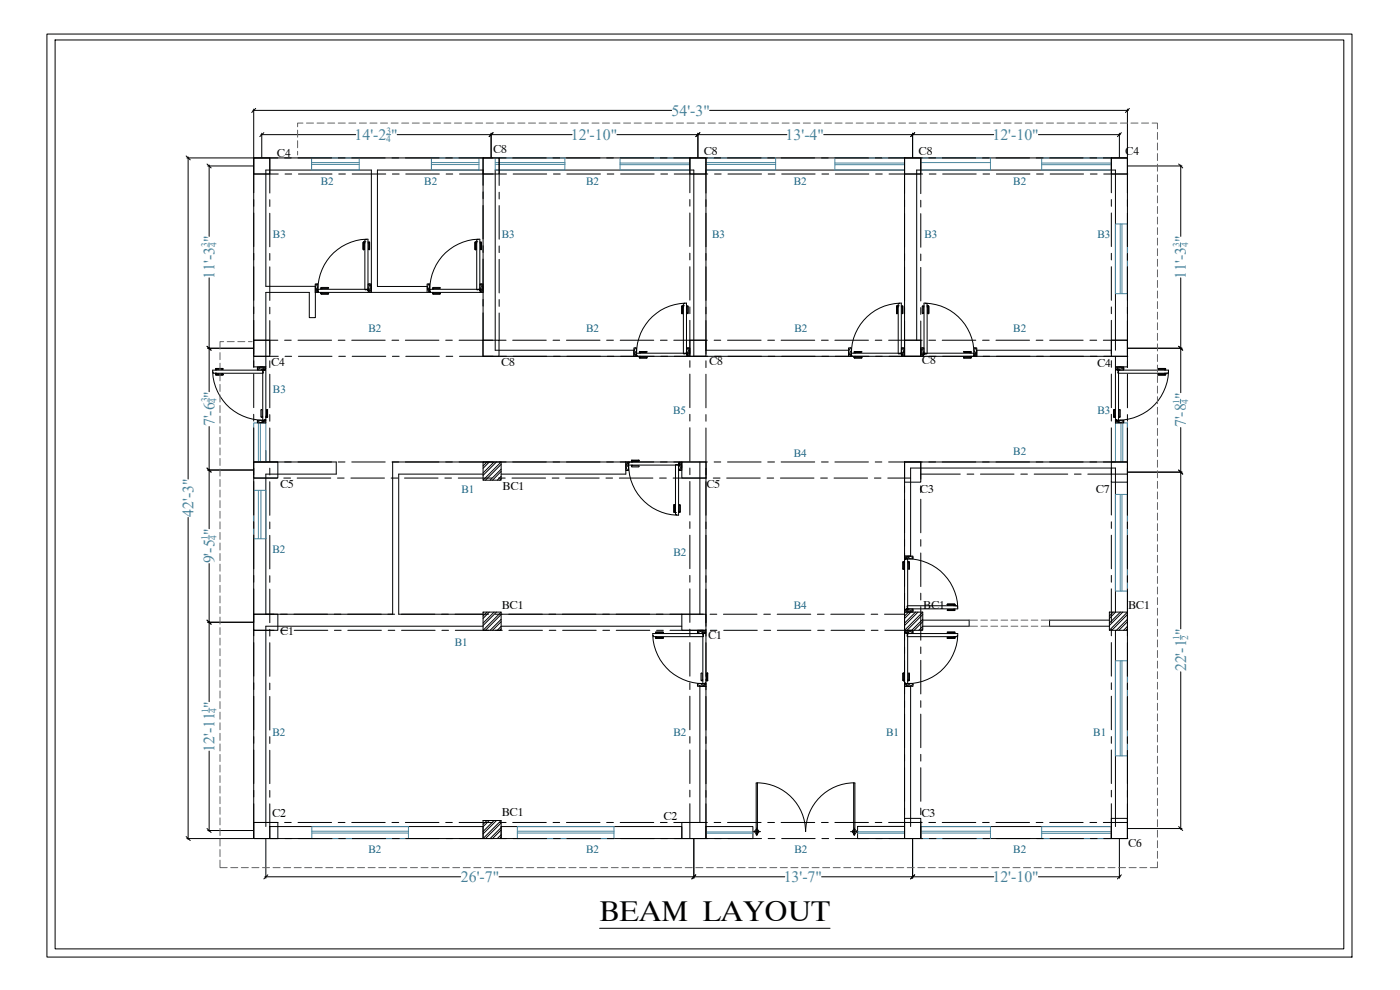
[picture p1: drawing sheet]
<svg xmlns="http://www.w3.org/2000/svg" width="420mm" height="297mm" viewBox="0 0 420 297" stroke-linecap="round" stroke-linejoin="round" font-family="sans-serif">
<!-- layer: Beam Layout -->
<g fill="none" stroke="#000" stroke-width=".3">
<path d="M128 87.7h-16.6v-36.7h-31.6v34.9h14.8v9.4h-1.8v-7.6h-13v22.4h-3.7v-62.7h262.3v62.7h-3.6v-3.2M128 86h-14.7v-35h31.7l-.1 55.9h45.3v-1.8h-41.6v-54.1h59.6v55.9h46.5v-1.8h-42.8v-54.1h59.6v55.9h4.8M275.1 102.1v-51.1h59.7v54.1M333.5 105.1h-40.4v1.8h40.4M79.8 135.2v3.4M210 138.6v45.7M211.9 138.6v49.3M334.8 138.6h-63.3v28.2h1.8v-26.4h61.5v43.3M338.4 126.9v124.7M145 142.3h-25.3v42h25.3M150.4 142.3h37.4v-3.7h-70v45.7h-38v-42h21.1v-3.7h-24.8v113M145 187.9h-65.2v60.1"/>
<path d="M150.4 184.3h54.2M150.4 187.9h54.2M276.9 186.1h14v1.8h-14M332.9 186.1h-17.9v1.8h17.9M334.8 189.1v58.9M81 248h64v3.6h-64zM150.4 248h54.2v3.6h-54.2zM210 246.8v-40.9h1.9v40.9M211.9 248h14.1v3.6h-14.1zM257.4 248h14.1v3.6h-14.1zM271.5 248v-42.1h1.8v42.1M276.3 248h57.2v3.6h-57.2z"/>
</g>
<g fill="none" stroke="#49869c" stroke-width=".3">
<path d="M93.5 47.4h14.3v3.6h-14.3zM93.5 47.4v3.6M93.5 49.3h14.3M93.5 48.8h14.3M129.5 47.4h14.2v3.6h-14.2zM129.5 49.4h14.2M129.5 48.8h14.2M129.5 47.4v3.6M148.6 47.4h20.9v3.6h-20.9zM148.6 49.3h20.9M148.6 48.8h20.9M186.1 47.4h20.9v3.6h-20.9z"/>
<path d="M186.1 48.9h20.9M186.1 49.4h20.9M211.9 47.4h20.9v3.6h-20.9zM211.9 49.3h20.9M211.9 48.8h20.9M250.6 47.4h20.9v3.6h-20.9zM250.6 48.9h20.9M250.6 49.4h20.9M276.3 47.4h21v3.6h-21zM276.3 48.8h21M312.6 47.4h20.9v3.6h-20.9zM312.6 48.9h20.9"/>
<path d="M312.6 49.4h20.9M334.8 67.2h3.6v20.9h-3.6zM336.2 67.2v20.9M336.7 67.2v20.9M76.1 126.9h3.7v11.7h-3.7zM77.5 126.9v11.7M78.1 126.9v11.7M334.8 126.9h3.6v11.7h-3.6zM336.4 126.9v11.7M337 126.9v11.7M76.1 147.1h3.7v14.5h-3.7zM77.5 147.1v14.5"/>
<path d="M78.3 147.1v14.5M334.8 148.4h3.6v28.9h-3.6zM336.2 148.4v28.9M336.7 148.4v28.9M334.8 198.3h3.6v28.5h-3.6zM336.2 198.3v28.5M336.7 198.3v28.5M93.6 248h29v3.6h-29zM93.6 250h29M93.6 249.4h29M155.3 248h29v3.6h-29zM155.3 250h29"/>
<path d="M155.3 249.4h29M211.9 250h14.1M211.9 249.6h14.1M257.4 249.6h14.1M257.4 250h14.1M276.3 248h21v3.6h-21zM276.3 250h21M276.3 249.4h21M312.6 248h20.9v3.6h-20.9zM312.6 249.5h20.9M312.6 250h20.9"/>
</g>
<!-- layer: door -->
<g fill="none" stroke="#000" stroke-width=".3">
<path d="M109 72.7h.3l-.1 2.2-.2-.1zM109.1 72.6h.4M109.3 72.9h.2M109.5 72.5h.1M109.8 71.8a15 15 0 0 0-14.4 15M110.4 72.6h.4M110.4 72.9h.2M110.6 72.7h.3v2.2h-.3zM142.6 72.7h.3l-.2 2.2-.2-.1zM142.7 72.6h.4M142.9 72.9h.2M143.1 72.5h.1"/>
<path d="M143.4 71.8a15 15 0 0 0-14.4 15M144 72.6h.3M144 72.9h.2M144.2 72.7h.3l-.1 2.2h-.2zM94.6 85.2h.8l.1 2.5h-.9zM95.2 85.2a1.74 1.74 0 0 0 .1 2.5M95.4 86.8v.6M95.4 86.1a.77 .77 0 0 0-.4 .8 .77 .77 0 0 0 .5 .6M96.3 86.4v.4M96.3 87.7v.4M96.4 86.6h2.1M96.4 88.2h2.1"/>
<path d="M96.4 86.5v-.3h2.1v.3M96.4 88.2l-.1-.3h2.2v.3M96.6 86.6v.2M96.6 87.7v.2M109.7 86.9h.1M110.3 86.8l-.8 .1v-15h.3v-.1h.6v15.3M110.4 86.8v.3v-.3M110.4 86.8h-15v.5h.2v.4h14.9l-.1-.6M110.4 87.1h.1M110.4 86.8h.1M110.5 87.1v-1.9h.9v2.5h-.8v-.6M110.5 87.1h.1"/>
<path d="M110.5 86.4l.3 .3-.1 .2M110.5 85.2a1.45 1.45 0 0 1 .2 2.2M110.6 87.1v.5M110.9 85.2a1.74 1.74 0 0 1-.1 2.5M128.2 85.2h.7l.2 2.5h-.9zM128.8 85.2a1.74 1.74 0 0 0 0 2.5M128.9 86.8v.6M129 86.1a.77 .77 0 0 0-.4 .8 .77 .77 0 0 0 .5 .6M129.8 86.4v.4M129.8 87.7v.4M130 86.6h2M130 88.2h2"/>
<path d="M130 86.5v-.3h2v.3M130 88.2l-.1-.3h2.1v.3M130.1 86.6v.2M130.1 87.7v.2M143.2 86.9h.2M143.9 86.8l-.8 .1v-15h.3v-.1h.6v15.3M144 86.8v.3zM144 86.8h-15v.5h.1v.4h15l-.1-.6M144 87.1h.1M144 86.8h.1M144 85.2h1v2.5h-.8zM144 85.2a1.45 1.45 0 0 1 .2 2.2"/>
<path d="M144.1 86.4l.3 .3-.2 .2M144.2 87.1v.5M144.4 85.2a1.74 1.74 0 0 1 0 2.5M204.6 91.9h.3l-.1 2.2-.2-.1zM204.8 91.8h.3M204.9 92.1h.2M205.1 91.8h.1M205.5 90.9a15 15 0 0 0-14.5 15.1M206 91.8h.4M206 92.1h.2M206.3 91.8l.3 .1-.2 2.2-.2-.1zM269.1 91.9h.3l-.1 2.2-.2-.1z"/>
<path d="M269.2 91.8h.4M269.4 92.1h.2M269.6 91.1l.9-.2 .1 16h-15l-.1-.9h15l-.9 .1zM269.6 91.8h.1M269.9 90.9a15 15 0 0 0-14.4 15.1M270.5 91.8h.4M270.5 92.1h.2M270.7 91.9l.3-.1-.1 2.3-.2-.1zM276.8 91.8l.3 .1-.1 2.2-.2-.1zM276.9 91.8h.4M277.1 92.1h.2M277.9 90.9a15 15 0 0 1 14.4 15.1"/>
<path d="M278.2 91.8h.1M278.2 91.8h.4M278.2 92.1h.3M278.5 91.9h.3l-.1 2.2-.2-.1zM63.8 111.6a15 15 0 0 0 15.1 14.5M64.6 112h.1M64.7 110.6l2.2-.1 .1 .3h-2.2zM64.7 110.7v.4M64.7 112v.4M64.7 112.2h2.2l.1 .3h-2.2zM65 110.8v.3M65 112v.2"/>
<path d="M77.3 110.6a1.74 1.74 0 0 1 2.5 .1M78.9 111.1h.2h-.2M78.9 111.1h.1M78.9 111.1v15h.5v-.2h.4v-14.9l-.6 .1M79 111.7v.2M79 110.8l-.2-.1-.3 .3M79.1 111.1h.1M79.1 111.1h-15.3v.5h.2v.4h15l-.1-.9M79.1 110.8h.6M79.1 110.8v.2M79.2 110.8h.6v-.7h-2.6v.9h1.9M79.5 110.8a1.45 1.45 0 0 0-2.2 .2"/>
<path d="M190.2 104.4h.8l.1 2.5h-.9zM190.8 104.3a1.74 1.74 0 0 0 .1 2.6M191 106v.6M191 105.3a.77 .77 0 0 0-.4 .8 .77 .77 0 0 0 .5 .7M191.9 105.6v.4M191.9 106.9v.4M192 105.5h2M192 105.8h2M192 105.4v.3M192.2 105.8v.2M192.2 106.9v.2M194 107.1l-2.1 .2 2.1 .1"/>
<path d="M194.1 105.4v.3M194.1 107.1v.3M205.3 106.1h.1M206 106.3v-.3v.3M206 106.3h.1M206 105.9v-15h-.5v.2h-.4v15l.9-.1M206 106h.1M206 106h-15v.6h.2v.3h14.9l-.1-.6M206.1 106l-.1 .3M206.1 104.4a1.45 1.45 0 0 1 .2 2.2M206.1 105.5l.3 .3-.1 .3M206.2 106.3v.6h.8v-2.5h-.9l.1 2.5"/>
<path d="M206.5 104.3a1.74 1.74 0 0 1-.1 2.6M254.7 104.4h.8l.1 2.5h-.9zM255.3 104.3a1.74 1.74 0 0 0 0 2.6M255.5 106v.6M255.5 105.3a.77 .77 0 0 0-.4 .8 .77 .77 0 0 0 .5 .7M256.3 105.6v.4M256.3 106.9v.4M256.5 107.1l2.2 .2-2.2 .1M256.5 105.5h2M256.5 105.8h2M256.5 105.4v.3M256.5 107.1v.3"/>
<path d="M256.7 105.8v.2M256.7 106.9v.2M258.5 105.4v.3M269.7 106.1h.2M270.5 106v.3M270.5 106h.1M270.5 106.3h.1M270.5 105.5l.3 .3-.1 .3M270.6 104.4a1.45 1.45 0 0 1 .1 2.2M270.7 106.3v.6h.8v-2.5h-1l.2 2.5M270.9 104.3a1.74 1.74 0 0 1 0 2.6M276.9 104.3a1.74 1.74 0 0 0 .1 2.6"/>
<path d="M277.3 104.4a1.45 1.45 0 0 0-.2 2.2M277.3 106v.3M277.3 106.3v-1.9h-1v2.5h.8v-.6M277.3 106.3h-.2v.6M277.3 105.5l-.3 .3 .1 .3M277.3 106.3v-.3v.3M277.3 106.3h.1M277.3 105.9v-15h.6v.2h.3v15l-.8-.1M277.3 106h.1M277.3 106h15v.6l-.1 .3h-15l.1-.6M277.9 106.1h.2M289.2 107.2l2.3 .1-2.2 .1z"/>
<path d="M289.3 105.5h2M289.3 105.8h2M289.3 105.4v.3M291.2 105.8v.2M291.2 106.9v.2M291.3 105.4v.3M291.5 105.6v.4M291.5 106.9v.4M292.3 104.4h.8v2.5h-.9zM292.3 106v.6M292.4 105.3a.77 .77 0 0 1 .4 .8 .77 .77 0 0 1-.5 .7M292.6 104.3a1.74 1.74 0 0 1-.1 2.6"/>
<path d="M334.8 110.8h.6v.2M335 110.8a1.45 1.45 0 0 1 2.3 .2M335.3 110.8h-.5v-.7h2.5v.9h-1.9M335.4 111.1h.1M335.4 111.1h15.3v.5l-.2 .4h-15l.2-.9M335.4 111.1l-.6-.1v14.9h.3v.2h.6v-15M335.5 111.7v.2M335.6 110.8l.2-.1 .3 .3M335.7 111.1h-.3h.3M335.7 111.1h.1M337.3 110.6a1.74 1.74 0 0 0-2.6 .1M347.5 110.6l2.3-.1v.3h-2.2z"/>
<path d="M347.5 112.3l2.2-.1 .1 .3h-2.2zM349.5 110.8v.3M349.5 112v.2M349.8 110.7v.4M349.8 112v.4M349.9 112h.1M350.7 111.6a15 15 0 0 1-15 14.5M77.2 126.1l2.6-.1v.9h-2.6zM78.4 122.9l.2 .1-.1 2.2-.2-.1zM78.5 125.2h.4M78.6 124.9h.3M78.9 126.1h.5"/>
<path d="M79.7 126a.77 .77 0 0 1-.7 .5 .77 .77 0 0 1-.8-.4M79.8 125.2h.4M79.8 124.9h.2M79.8 126.2a1.74 1.74 0 0 1-2.5 .1M80 123v2.1M80 123h.3M80 125h.3M80.3 123v2.1M187.8 138.6h1l-.2 2.6h-.8zM188.5 138.6a1.74 1.74 0 0 0-.1 2.5M188.6 139v.5M188.7 139.5a15 15 0 0 0 14.4 15.1"/>
<path d="M188.8 138.7a.77 .77 0 0 0-.6 .7 .77 .77 0 0 0 .4 .7M189.5 138.2v.4M189.5 139.5v.4M189.6 139.8l2.2 .1-2.1 .2zM189.6 138.1h2.1M189.6 138.4h2.1M189.7 138.1v.3M189.8 138.4v.2M189.8 139.5v.3M191.7 138.1v.3M202.7 139.4l.9 .1 .1 15.1-1-.2zM202.9 139.4h.2"/>
<path d="M203.7 139.2v.3v-.3M203.7 139.2h.1M203.7 139.2v.3M203.7 139.5h.1M203.7 139.2l.1-.6h-15l-.1 .4v.5h15M203.9 139.2v-.6h.7v2.6h-.9v-2M203.9 138.7v.5h-.2M203.9 139.4v.4l-.2 .1M203.9 138.9a1.45 1.45 0 0 1-.2 2.2M204 138.6a1.74 1.74 0 0 1 .1 2.5M334.2 123v2.1M334.2 123h.3v2.1l-.3-.1"/>
<path d="M334.4 125.2h.4M334.5 124.9h.3M334.7 126.2a1.74 1.74 0 0 0 2.6 .1M334.8 126l2.5 .1v.8h-2.5zM334.9 126a.77 .77 0 0 0 .7 .5 .77 .77 0 0 0 .7-.4M335.1 126.1h.5M335.7 125.2h.3M335.7 124.9h.2M335.9 122.9l.3 .1-.2 2.2zM202.2 151.5h.3l-.1 2.2-.2-.1zM202.3 153.7h.4M202.5 153.4h.2"/>
<path d="M202.7 153.8h.1M203.7 153.7h.3M203.7 153.4h.2M203.9 151.4l.3 .2-.1 2.1-.2-.1zM271 168.7v2M271 170.7h.3M271 168.6h.3M271.1 168.5h.4M271.3 168.7v2M271.3 168.8h.2M271.5 167.8l.9-.1v14.9l-.1-.8h15l.1 .9-15.9 .1zM271.5 166.8h2.5v.9l-2.5 .1z"/>
<path d="M271.8 167.7h.6M272.4 167.7a15 15 0 0 1 15 14.4M272.4 168.5h.4M272.4 168.8h.2M272.6 168.7v2M272.7 168.6l.1-.1 .2 .2v2h-.3M273.1 167.6a.77 .77 0 0 0-.8-.4 .77 .77 0 0 0-.6 .5M274 167.4a1.74 1.74 0 0 0-2.5 .1M195.9 190.1l16-.1v14.9l-1 .2v-15l.2 .9h-15zM195.9 190.7a15 15 0 0 0 15 14.4M196.7 191h.1M196.8 189.7l2.2-.1 .1 .2-2.3 .1z"/>
<path d="M196.8 191.3l2.2-.1 .1 .2-2.3 .1zM196.8 189.7v.4M196.8 191v.4M197 189.9v.2M197 191v.2M209.3 189.6a1.74 1.74 0 0 1 2.6 .1M210.9 190l.3 .1M210.9 190.1h.1M211.1 189.9l-.4-.1-.2 .2M211.1 190.7v.2M211.2 190.1h-.3M211.2 190.1h.1"/>
<path d="M211.3 189.9h.6v-.8h-2.6v.9l2.5-.1M211.6 189.9a1.45 1.45 0 0 0-2.2 .1M271.5 190l15.9 .1v.6h-.1v.3h-15l.1-.9v15h-.5l-.4-.2zM271.5 183a1.74 1.74 0 0 0 2.5 .1M271.6 189.9l2.4 .1v-.9h-2.5v.8h.6M271.8 189.9a1.45 1.45 0 0 1 2.2 .1M272.1 190.1h.3M272.1 190.1h.1M272.1 182.7h.3M272.1 182.7h.1M272.1 182.7h1.9v1h-2.5v-.8h.6M272.1 182.7v.2h-.5"/>
<path d="M272.3 181.9v.1M272.3 190.7v.2M272.3 189.9l.2-.2 .3 .3M272.4 190l-.3 .1M272.4 190.1h.1M272.4 182.6l-.3 .1M272.4 182.7h.1M272.8 182.7l-.3 .3-.2-.1M274 182.7a1.45 1.45 0 0 1-2.2 .2M274 189.6a1.74 1.74 0 0 0-2.5 .1M284.3 189.6h2.2l.1 .2-2.2 .1zM284.3 191.3l2.2-.1 .1 .3h-2.3z"/>
<path d="M284.3 182.9h2.2l.1 .2-2.3 .1zM284.3 181.3l2.2-.1 .1 .3h-2.2zM286.3 181.5v.3M286.3 182.7v.2M286.3 189.9v.2M286.3 191v.2M286.6 181.4v.4M286.6 182.7v.4M286.6 189.7v.4M286.6 191v.4M286.7 191h.1M286.7 181.8h.1"/>
<path d="M287.4 190.7a15 15 0 0 1-15 14.4M209.3 205.1l2.6-.1v.9h-2.6zM210.4 202.1v2M210.4 202h.3v2.1h-.3M210.6 204.3h.3M210.7 203.9h.2M211 205.1h.6M211.8 205a.77 .77 0 0 1-.7 .5 .77 .77 0 0 1-.8-.4M211.9 204.3h.3M211.9 203.9h.2M211.9 205.3a1.74 1.74 0 0 1-2.6 0M212.2 201.9l.2 .1-.1 2.2-.2-.1z"/>
<path d="M271 202.1v2M271 202h.3M271 204.1h.3M271.1 204.3h.4M271.3 203.9h.2M271.3 202.1v2M271.5 205l2.5 .1v.8h-2.5zM271.5 205.3a1.74 1.74 0 0 0 2.5 0M271.7 205a.77 .77 0 0 0 .6 .5 .77 .77 0 0 0 .8-.4M271.8 205.1h.6M272.4 204.3h.4M272.4 203.9h.2"/>
<path d="M272.6 202.1v2M272.7 202h.3v2.1h-.3M226.9 234.9h.4v15.6h-.4zM227.3 234.9a14.6 14.6 0 0 1 14.5 14.6M256.2 234.9h.4v15.6h-.4zM256.2 234.9a14.6 14.6 0 0 0-14.4 14.6M226 249.5h2.2M227.1 248.4v2.3M255.3 249.5h2.2M256.4 248.4v2.3"/>
<circle cx="227.1" cy="249.5" r=".61"/>
<circle cx="256.4" cy="249.5" r=".61"/>
</g>
<!-- layer: Colum -->
<g fill="none" stroke="#000" stroke-width=".3">
<path d="M76.1 47.4h4.9v4.8h-4.9zM145 47.4h4.8v4.8h-4.8zM207 47.4h4.9v4.8h-4.9zM271.5 47.4h4.8v4.8h-4.8zM333.5 47.4h4.9v4.8h-4.9zM76.1 102.1h4.9v4.8h-4.9zM144.9 102.1h4.9v4.8h-4.9zM207 102.1h4.9v4.8h-4.9zM271.5 102.1h4.8v4.8h-4.8zM333.5 102.1h4.9v4.8h-4.9zM76.1 138.6h7.3v4.8h-7.3zM204.6 138.6h7.3v4.8h-7.3z"/>
<path d="M271.5 138.6h4.8v6.1h-4.8zM333.5 138.6h4.9v6.1h-4.9zM76.1 184.3h7.3v4.8h-7.3zM204.6 184.3h7.3v4.8h-7.3zM76.1 246.8h7.3v4.8h-7.3zM204.6 246.8h7.3v4.8h-7.3zM271.5 245.5h4.8v6.1h-4.8zM333.5 245.5h4.9v6.1h-4.9z"/>
</g>
<!-- layer: BC1 -->
<g fill="none" stroke="#000" stroke-width=".3">
<path d="M145 138.6h5.4v5.5h-5.4zM146.2 138.6l-1.2 1.2M146.8 138.6l-1.8 1.9M148.3 138.6l-3.3 3.3M149 138.6l-4 4M150.4 138.6l-5.4 5.5M150.4 139.3l-4.7 4.8M150.4 140.8l-3.3 3.3M150.4 142.9l-1.1 1.2M150.4 141.4l-2.6 2.7M150.4 143.6l-.4 .5M145 183.7h5.4v5.4h-5.4z"/>
<path d="M146.2 183.7l-1.2 1.1M146.8 183.7l-1.8 1.9M148.3 183.7l-3.3 3.3M149 183.7l-4 4M150.4 183.7l-5.4 5.4M150.4 185.8l-3.3 3.3M150.4 187.9l-1.1 1.2M150.4 184.4l-4.7 4.7M150.4 186.5l-2.6 2.6M150.4 188.7l-.4 .4M271.5 183.7h5.4v5.4h-5.4zM272.7 183.7l-1.2 1.1"/>
<path d="M273.4 183.7l-1.9 1.9M274.8 183.7l-3.3 3.3M275.5 183.7l-4 4M276.9 183.7l-5.4 5.4M276.9 185.8l-3.3 3.3M276.9 187.9l-1.2 1.2M276.9 184.4l-4.7 4.7M276.9 186.5l-2.6 2.6M276.9 188.7l-.4 .4M332.9 183.7h5.5v5.4h-5.5zM334.1 183.7l-1.2 1.1M334.8 183.7l-1.9 1.9"/>
<path d="M336.2 183.7l-3.3 3.3M337 183.7l-4.1 4M338.4 183.7l-5.5 5.4M338.4 185.8l-3.3 3.3M338.4 187.9l-1.2 1.2M338.4 184.4l-4.7 4.7M338.4 186.5l-2.6 2.6M338.4 188.7l-.5 .4M145 246.2h5.4v5.4h-5.4zM146.2 246.2l-1.2 1.1M146.8 246.2l-1.8 1.8M148.3 246.2l-3.3 3.3"/>
<path d="M149 246.2l-4 4M150.4 246.2l-5.4 5.4M150.4 248.3l-3.3 3.3M150.4 250.5l-1.1 1.1M150.4 246.9l-4.7 4.7M150.4 249l-2.6 2.6M150.4 251.2l-.4 .4"/>
</g>
<!-- layer: Beam Line -->
<g fill="none" stroke="#000" stroke-width=".3">
<path d="M76.1 59.9v2M76.3 52.2h7.2M81 47.5v10.4M81 59.9v2M83.4 47.4h-7.3v10.4M85.4 47.4h2M85.5 52.2h2M89.4 47.4h10.1M89.6 52.2h10M101.5 47.4h2M101.7 52.2h2M105.6 47.4h10"/>
<path d="M105.7 52.2h10.1M117.6 47.4h2.1M117.8 52.2h2M121.7 47.4h10M121.8 52.2h10.1M133.8 47.4h1.9M133.9 52.2h2M137.8 47.4h10.1M137.9 52.2h10.1M145 47.4v8.2M145 57.6v2M149.8 47.5v8.1"/>
<path d="M149.8 57.7v2M149.8 47.4h2.1M150 52.2h2M153.9 47.4h10M154 52.2h10.1M166 47.4h2M166.1 52.2h2M170 47.4h10.1M170.1 52.2h10.1M182.1 47.4h2M182.2 52.2h2M186.1 47.4h10.1"/>
<path d="M186.3 52.2h10M198.2 47.4h2M198.3 52.2h2M202.2 47.4h10.1M202.3 52.2h10.1M207 47.4v10.4M207 59.9v2M211.9 47.5v10.4M211.9 59.9v2M214.3 47.4h2M214.4 52.2h2M218.3 47.4h10.1"/>
<path d="M218.5 52.2h10M230.4 47.4h2M230.5 52.2h2.1M234.4 47.4h10.1M234.6 52.2h10M246.5 47.4h2.1M246.7 52.2h2M250.6 47.4h10M250.7 52.2h10.1M262.7 47.4h2M262.8 52.2h2M266.7 47.4h10.1"/>
<path d="M266.8 52.2h10.1M271.5 47.4v10.6M276.3 47.5v10.6M278.8 47.4h2M278.9 52.2h2M282.8 47.4h10M282.9 52.2h10.1M294.9 47.4h2M295 52.2h2M298.9 47.4h10.1M299 52.2h10.1M311 47.4h2"/>
<path d="M311.1 52.2h2M315 47.4h10.1M315.2 52.2h10M327.1 47.4h2M327.2 52.2h2.1M331.1 47.4h7.3M331.2 52.2h7.3M333.5 47.4v10.4M333.5 59.9v2M338.4 47.5v10.4M338.4 59.9v2M76.1 63.9v10.1"/>
<path d="M76.1 76v2M81 64v10.1M81 76v2.1M145 61.7v10M145 73.7v2M145 77.7v10.1M149.8 61.7v10.1M149.8 73.8v2M149.8 77.8v10.1M207 63.9v10.1M207 76v2M211.9 64v10"/>
<path d="M211.9 76v2.1M271.5 60v2M271.5 64.1v10M271.5 76.1v2.1M276.3 60.1v2M276.3 64.1v10.1M276.3 76.2v2M333.5 63.9v10.1M333.5 76v2M338.4 64v10.1M338.4 76v2.1M76.1 80v10.1"/>
<path d="M76.1 92.1v2M76.1 96.1v10.1M81 80.1v10M81 92.2v2M81 96.2v10.1M145 89.8v2M145 93.9v8.2M149.8 93.9v8.2h2.1M149.8 89.9v2M207 80v10.1M207 92.1v2M207 96.1v10.1"/>
<path d="M211.9 80.1v10M211.9 92.2v2M211.9 96.2v10.1M271.5 80.2v10M271.5 92.3v1.9M271.5 96.3v10.6M276.3 80.2v10.1M276.3 92.3v2M276.3 96.3v10.6M333.5 80v10.1M333.5 92.1v2M333.5 96.1v10.1"/>
<path d="M338.4 80.1v10M338.4 92.2v2M338.4 96.2v10.1M76.1 102.1h7.3M76.1 108.2v2M76.1 112.2v10.1M76.3 106.9h7.2M81 108.3v2M81 112.3v10.1M85.4 102.1h2M85.5 106.9h2M89.4 102.1h10.1"/>
<path d="M89.6 106.9h10M101.5 102.1h2M101.7 106.9h2M105.6 102.1h10M105.7 106.9h10.1M117.6 102.1h2.1M117.8 106.9h2M121.7 102.1h10M121.8 106.9h10.1M133.8 102.1h1.9M133.9 106.9h2M137.8 102.1h10.1"/>
<path d="M137.9 106.9h10.1M150 106.9h2M153.9 102.1h10M154 106.9h10.1M166 102.1h2M166.1 106.9h2M170 102.1h10.1M170.1 106.9h10.1M182.1 102.1h2M182.2 106.9h2M186.1 102.1h10.1M186.3 106.9h10"/>
<path d="M198.2 102.1h2M198.3 106.9h2M202.2 102.1h10.1M202.3 106.9h10.1M207 108.2v2M207 112.2v10.1M211.9 108.3v2M211.9 112.3v10.1M214.3 102.1h2M214.4 106.9h2M218.3 102.1h10.1M218.5 106.9h10"/>
<path d="M230.4 102.1h2M230.5 106.9h2.1M234.4 102.1h10.1M234.6 106.9h10M246.5 102.1h2.1M246.7 106.9h2M250.6 102.1h10M250.7 106.9h10.1M262.7 102.1h2M262.8 106.9h2M266.7 102.1h10.1M266.8 106.9h10.1"/>
<path d="M278.8 102.1h2M278.9 106.9h2M282.8 102.1h10M282.9 106.9h10.1M294.9 102.1h2M295 106.9h2M298.9 102.1h10.1M299 106.9h10.1M311 102.1h2M311.1 106.9h2M315 102.1h10.1M315.2 106.9h10"/>
<path d="M327.1 102.1h2M327.2 106.9h2.1M331.1 102.1h7.3M331.2 106.9h7.3M333.5 108.2v2M333.5 112.2v10.1M338.4 108.3v2M338.4 112.3v10.1M76.1 138.6h7.3M76.1 124.3v2M76.1 128.4v10M81 124.4v2"/>
<path d="M81 128.4v10.1M85.4 138.6h2M89.4 138.6h10.1M101.5 138.6h2M105.6 138.6h10M117.6 138.6h2.1M121.7 138.6h10M133.8 138.6h1.9M137.8 138.6h10.1M149.8 138.6h2.1M153.9 138.6h10M166 138.6h2"/>
<path d="M170 138.6h10.1M182.1 138.6h2M186.1 138.6h10.1M198.2 138.6h2M202.2 138.6h10.1M207 124.3v2M207 128.3v10.1M211.9 124.4v2M211.9 128.4v10.1M214.3 138.6h2M218.3 138.6h10.1M230.4 138.6h2"/>
<path d="M234.4 138.6h10.1M246.5 138.6h2.1M250.6 138.6h10M262.7 138.6h2M266.7 138.6h10.1M271.5 138.6v5.2M276.3 138.6v5.2M278.8 138.6h2M282.8 138.6h10M294.9 138.6h2M298.9 138.6h10.1M311 138.6h2"/>
<path d="M315 138.6h10.1M327.1 138.6h2M331.1 138.6h7.3M333.5 124.3v2M333.5 128.4v10M338.4 124.4v2M338.4 128.4v10.1M76.1 140.4v2.1M76.1 144.5v10M76.1 156.6v2M76.3 143.4h6.9M81 140.5v2"/>
<path d="M81 144.5v10.1M81 156.6v2M85.2 143.4h2M89.2 143.4h10.1M101.3 143.4h2M105.3 143.4h10.1M117.4 143.4h2M121.4 143.4h10.1M133.5 143.4h2M137.5 143.4h10.1M149.6 143.4h2M153.7 143.4h10"/>
<path d="M165.7 143.4h2.1M169.7 143.4h10.1M181.8 143.4h2M185.9 143.4h10M197.9 143.4h2.1M202 143.4h10M207 140.4v2M207 144.5v10M207 156.5v2.1M211.9 140.5v2M211.9 144.5v10.1M211.9 156.6v2"/>
<path d="M214.1 143.4h2M218.1 143.4h10.1M230.2 143.4h2M234.2 143.4h10.1M246.3 143.4h2M250.3 143.4h10.1M262.4 143.4h2M266.4 143.4h6.9M271.5 145.8v2M271.5 149.8v10.1M276.3 145.8v2M276.3 149.8v10.1"/>
<path d="M276.3 142.3h11.9M290.2 142.3h2.1M294.2 142.3h10.1M306.4 142.3h1.9M310.4 142.3h10M322.4 142.3h2.1M326.5 142.3h11.9M333.5 140.4v2.1M333.5 144.5v10M333.5 156.6v2M338.4 140.5v2M338.4 144.5v10.1"/>
<path d="M338.4 156.6v2M76.1 160.6v10.1M76.1 172.6v2.1M76.1 176.7v10M81 160.6v10.1M81 172.7v2M81 176.8v10M207 160.6v10M207 172.6v2.1M207 176.7v10M211.9 160.6v10.1M211.9 172.7v2"/>
<path d="M211.9 176.8v10M271.5 161.9v2M271.5 165.9v10.1M271.5 178v2M276.3 161.9v2M276.3 165.9v10.1M276.3 178v2M333.5 160.6v10.1M333.5 172.6v2.1M333.5 176.7v10M338.4 160.6v10.1M338.4 172.7v2"/>
<path d="M338.4 176.8v10M76.1 184.3h6.1M76.1 188.8v2M76.1 192.8v10.1M76.3 189.1h5.9M81 188.8v2.1M81 192.8v10.1M84.2 184.3h2M84.3 189.1h2M88.2 184.3h10.1M88.3 189.1h10.1M100.3 184.3h2"/>
<path d="M100.4 189.1h2M104.3 184.3h10.1M104.4 189.1h10.1M116.4 184.3h2M116.5 189.1h2M120.5 184.3h10M120.5 189.1h10.1M132.5 184.3h2.1M132.6 189.1h2M136.6 184.3h10M136.6 189.1h10.1M148.7 184.3h2"/>
<path d="M148.7 189.1h2M152.7 184.3h10.1M152.7 189.1h10.1M164.7 184.3h2.1M164.8 189.1h2M168.8 184.3h10M168.9 189.1h10M180.9 184.3h2M180.9 189.1h2.1M184.9 184.3h10.1M184.9 189.1h10.1M197 184.3h2"/>
<path d="M197 189.1h2.1M201 184.3h10.1M201.1 189.1h10M207 188.8v2M207 192.8v10.1M211.9 188.8v2.1M211.9 192.8v10.1M213.1 184.3h2M213.2 189.1h2M217.1 184.3h10.1M217.2 189.1h10.1M229.2 184.3h2"/>
<path d="M229.3 189.1h2M233.2 184.3h10.1M233.3 189.1h10.1M245.3 184.3h2M245.4 189.1h2M249.3 184.3h10.1M249.4 189.1h10.1M261.4 184.3h2M261.5 189.1h2M265.5 184.3h6M265.5 189.1h6M271.5 182v10.1"/>
<path d="M271.5 194.1v2M271.5 198.1v10.1M276.3 182v10.1M276.3 194.1v2M276.3 198.1v10.1M333.5 188.8v2M333.5 192.8v10.1M338.4 188.8v2.1M338.4 192.8v10.1M76.1 204.9v2M76.1 208.9v10.1M81 204.9v2"/>
<path d="M81 209v10M207 204.9v2M207 208.9v10.1M211.9 204.9v2M211.9 209v10M271.5 210.2v2M271.5 214.3v10M276.3 210.2v2M276.3 214.3v10M333.5 204.9v2M333.5 208.9v10.1M338.4 204.9v2"/>
<path d="M338.4 209v10M76.1 221v2M76.1 225v10.1M76.1 237.1v2M81 221v2.1M81 225.1v10M81 237.2v2M207 221v2M207 225v10.1M207 237.1v2M211.9 221v2.1M211.9 225.1v10"/>
<path d="M211.9 237.2v2M271.5 226.3v2.1M271.5 230.3v10.1M276.3 226.3v2.1M276.3 230.3v10.1M333.5 221v2M333.5 225v10.1M333.5 237.1v2M338.4 221v2.1M338.4 225.1v10M338.4 237.2v2M76.1 246.8h7.3"/>
<path d="M76.1 241.1v10.5M76.3 251.6h7.2M81 241.2v10.4M85.4 246.8h2M85.5 251.6h2M89.4 246.8h10.1M89.6 251.6h10M101.5 246.8h2M101.7 251.6h2M105.6 246.8h10M105.7 251.6h10.1M117.6 246.8h2.1"/>
<path d="M117.8 251.6h2M121.7 246.8h10M121.8 251.6h10.1M133.8 246.8h1.9M133.9 251.6h2M137.8 246.8h10.1M137.9 251.6h10.1M149.8 246.8h2.1M150 251.6h2M153.9 246.8h10M154 251.6h10.1M166 246.8h2"/>
<path d="M166.1 251.6h2M170 246.8h10.1M170.1 251.6h10.1M182.1 246.8h2M182.2 251.6h2M186.1 246.8h10.1M186.3 251.6h10M198.2 246.8h2M198.3 251.6h2M202.2 246.8h10.1M202.3 251.6h10.1M207 241.1v10.5"/>
<path d="M211.9 241.2v10.4M214.3 246.8h2M214.4 251.6h2M218.3 246.8h10.1M218.5 251.6h10M230.4 246.8h2M230.5 251.6h2.1M234.4 246.8h10.1M234.6 251.6h10M246.5 246.8h2.1M246.7 251.6h2M250.6 246.8h10"/>
<path d="M250.7 251.6h10.1M262.7 246.8h2M262.8 251.6h2M266.7 246.8h10.1M266.8 251.6h10.1M271.5 242.5v1.9M271.5 246.5v5.1M276.3 242.5v1.9M276.3 246.5v5.1M278.8 246.8h2M278.9 251.6h2M282.8 246.8h10"/>
<path d="M282.9 251.6h10.1M294.9 246.8h2M295 251.6h2M298.9 246.8h10.1M299 251.6h10.1M311 246.8h2M311.1 251.6h2M315 246.8h10.1M315.2 251.6h10M327.1 246.8h2M327.2 251.6h2.1M331.1 246.8h7.3"/>
<path d="M331.2 251.6h7.3M333.5 241.1v10.5M338.4 241.2v10.4"/>
</g>
<!-- layer: Beam Layout -->
<g fill="none" stroke="#636466" stroke-width=".3">
<path d="M89.3 39v2.2M90.9 36.9h-1.6v1.1M92 36.9h2.1M95.2 36.9h2.1M98.3 36.9h2.1M101.5 36.9h2.1M104.7 36.9h2.1M107.9 36.9h2.1M111 36.9h2.1M114.2 36.9h2.1M117.4 36.9h2.1M120.6 36.9h2.1"/>
<path d="M123.7 36.9h2.1M126.9 36.9h2.1M130.1 36.9h2.1M133.3 36.9h2M136.4 36.9h2.1M139.6 36.9h2.1M142.7 36.9h2.2M145.9 36.9h2.1M149.1 36.9h2.1M152.3 36.9h2.1M155.4 36.9h2.2M158.6 36.9h2.1"/>
<path d="M161.8 36.9h2.1M165 36.9h2.1M168.1 36.9h2.2M171.3 36.9h2.1M174.5 36.9h2.1M177.7 36.9h2.1M180.8 36.9h2.1M184 36.9h2.1M187.1 36.9h2.2M190.3 36.9h2.1M193.5 36.9h2.1M196.7 36.9h2.1"/>
<path d="M199.8 36.9h2.2M203 36.9h2.1M206.2 36.9h2.1M209.4 36.9h2.1M212.5 36.9h2.2M215.7 36.9h2.1M218.9 36.9h2.1M222.1 36.9h2.1M225.2 36.9h2.2M228.4 36.9h2.1M231.5 36.9h2.2M234.7 36.9h2.1"/>
<path d="M237.9 36.9h2.1M241.1 36.9h2.1M244.2 36.9h2.2M247.4 36.9h2.1M250.6 36.9h2.1M253.8 36.9h2.1M256.9 36.9h2.2M260.1 36.9h2.1M263.3 36.9h2.1M266.5 36.9h2.1M269.6 36.9h2.2M272.8 36.9h2.1"/>
<path d="M276 36.9h2.1M279.1 36.9h2.1M282.3 36.9h2.1M285.5 36.9h2.1M288.7 36.9h2.1M291.8 36.9h2.1M295 36.9h2.1M298.2 36.9h2.1M301.4 36.9h2.1M304.5 36.9h2.1M307.7 36.9h2.1M310.9 36.9h2.1"/>
<path d="M314.1 36.9h2.1M317.2 36.9h2.1M320.4 36.9h2.1M323.5 36.9h2.2M326.7 36.9h2.1M329.9 36.9h2.1M333.1 36.9h2.1M336.2 36.9h2.2M339.4 36.9h2.1M342.6 36.9h2.1M345.8 36.9h1.6v1.8M347.4 39.7v2.1"/>
<path d="M89.3 42.2v2.1M89.3 45.4v1.1M347.4 42.9v2.1M347.4 46.1v2.1M347.4 49.2v2.2M347.4 52.4v2.1M347.4 55.6v2.1M347.4 58.8v2.1M347.4 61.9v2.2M347.4 65.1v2.1M347.4 68.3v2.1M347.4 71.4v2.1"/>
<path d="M347.4 74.6v2.1M347.4 77.8v2.1M347.4 81v2.1M347.4 84.1v2.1M347.4 87.3v2.1M347.4 90.5v2.1M347.4 93.7v2.1M347.4 96.8v2.1M66 105.8v2.1M66 109v2.1M66 112.2v2.1M66 115.3v2.1"/>
<path d="M66 118.5v2.1M67.1 102.5h-1.1v2.2M68.2 102.5h2.1M71.4 102.5h2.1M74.5 102.5h1.2M347.4 100v2.1M347.4 103.2v2.1M347.4 106.4v2.1M347.4 109.5v2.1M347.4 112.7v2.1M347.4 115.8v2.2M347.4 119v2.1"/>
<path d="M66 121.7v2.1M66 124.9v2.1M66 128v2.1M66 131.2v2.1M66 134.4v2.1M66 137.6v2.1M347.4 122.2v2.1M347.4 125.4v2.1M347.4 128.5v2.2M347.4 131.7v2.1M347.4 134.9v2.1M347.4 138.1v2.1"/>
<path d="M66 140.7v2.1M66 143.9v2.1M66 147v2.2M66 150.2v2.1M66 153.4v2.1M66 156.6v2.1M66 159.7v2.2M347.4 141.2v2.2M347.4 144.4v2.1M347.4 147.6v2.1M347.4 150.8v2.1M347.4 153.9v2.2"/>
<path d="M347.4 157.1v2.1M66 162.9v2.1M66 166.1v2.1M66 169.3v2.1M66 172.4v2.2M66 175.6v2.1M66 178.8v2.1M347.4 160.2v2.2M347.4 163.4v2.1M347.4 166.6v2.1M347.4 169.8v2.1M347.4 172.9v2.2"/>
<path d="M347.4 176.1v2.1M347.4 179.3v2.1M66 182v2.1M66 185.1v2.2M66 188.3v2.1M66 191.4v2.2M66 194.6v2.1M66 197.8v2.1M290.9 186.1h2.5M290.9 187.9h2.5M294.4 186.1h2M294.4 187.9h2"/>
<path d="M297.4 186.1h2M297.4 187.9h2M300.4 186.1h2M300.4 187.9h2M303.4 186.1h2.1M303.4 187.9h2.1M306.4 186.1h2.1M306.4 187.9h2.1M309.5 186.1h2M309.5 187.9h2M312.5 186.1h2.5M312.5 187.9h2.5"/>
<path d="M347.4 182.5v2.1M347.4 185.6v2.2M347.4 188.8v2.1M347.4 192v2.1M347.4 195.2v2.1M347.4 198.3v2.2M66 201v2.1M66 204.1v2.2M66 207.3v2.1M66 210.5v2.1M66 213.7v2.1M66 216.8v2.2"/>
<path d="M347.4 201.5v2.1M347.4 204.7v2.1M347.4 207.8v2.1M347.4 211v2.1M347.4 214.2v2.1M347.4 217.4v2.1M66 220v2.1M66 223.2v2.1M66 226.4v2.1M66 229.5v2.2M66 232.7v2.1M66 235.9v2.1"/>
<path d="M66 239v2.1M347.4 220.5v2.1M347.4 223.7v2.1M347.4 226.9v2.1M347.4 230.1v2.1M347.4 233.2v2.1M347.4 236.4v2.1M347.4 239.6v2.1M66 258.1v2.2h2.2M66 242.2v2.1M66 245.4v2.1M66 248.6v2.1"/>
<path d="M66 251.7v2.1M66 254.9v2.1M347.4 258.6v1.7h-2.2M347.4 242.8v2.1M347.4 245.9v2.1M347.4 249.1v2.1M347.4 252.2v2.2M347.4 255.4v2.1M69.2 260.3h2.2M72.4 260.3h2.1M75.6 260.3h2.1M78.8 260.3h2.1"/>
<path d="M81.9 260.3h2.2M85.1 260.3h2.1M88.3 260.3h2.1M91.4 260.3h2.1M94.6 260.3h2.1M97.8 260.3h2.1M101 260.3h2.1M104.1 260.3h2.1M107.3 260.3h2.1M110.5 260.3h2.1M113.7 260.3h2.1M116.8 260.3h2.1"/>
<path d="M120 260.3h2.1M123.2 260.3h2.1M126.4 260.3h2.1M129.5 260.3h2.1M132.7 260.3h2.1M135.9 260.3h2.1M139 260.3h2.1M142.2 260.3h2.1M145.4 260.3h2.1M148.5 260.3h2.2M151.7 260.3h2.1M154.9 260.3h2.1"/>
<path d="M158.1 260.3h2.1M161.2 260.3h2.2M164.4 260.3h2.1M167.6 260.3h2.1M170.8 260.3h2.1M173.9 260.3h2.2M177.1 260.3h2.1M180.3 260.3h2.1M183.5 260.3h2M186.6 260.3h2.1M189.8 260.3h2.1M192.9 260.3h2.2"/>
<path d="M196.1 260.3h2.1M199.3 260.3h2.1M202.5 260.3h2.1M205.6 260.3h2.2M208.8 260.3h2.1M212 260.3h2.1M215.2 260.3h2.1M218.3 260.3h2.2M221.5 260.3h2.1M224.7 260.3h2.1M227.9 260.3h2.1M231 260.3h2.1"/>
<path d="M234.2 260.3h2.1M237.3 260.3h2.2M240.5 260.3h2.1M243.7 260.3h2.1M246.9 260.3h2.1M250 260.3h2.2M253.2 260.3h2.1M256.4 260.3h2.1M259.6 260.3h2.1M262.7 260.3h2.2M265.9 260.3h2.1M269.1 260.3h2.1"/>
<path d="M272.3 260.3h2.1M275.4 260.3h2.2M278.6 260.3h2.1M281.8 260.3h2.1M284.9 260.3h2.1M288.1 260.3h2.1M291.3 260.3h2.1M294.5 260.3h2.1M297.6 260.3h2.1M300.8 260.3h2.1M304 260.3h2.1M307.2 260.3h2.1"/>
<path d="M310.3 260.3h2.1M313.5 260.3h2.1M316.7 260.3h2.1M319.9 260.3h2.1M323 260.3h2.1M326.2 260.3h2.1M329.3 260.3h2.2M332.5 260.3h2.1M335.7 260.3h2.1M338.9 260.3h2.1M342 260.3h2.2"/>
</g>
<!-- layer: Beam Demision -->
<g fill="none" stroke="#000" stroke-width=".3">
<path d="M75.9 33.1h125.7M76.1 32.7v14.5M78.6 40v7.2M147.4 40v7.2M209.5 40v7.2M213 33.1h125.7M273.9 40v7.2M335.9 40v7.2M338.4 32.7v14.5M56.1 47.4h19.8M56.5 47.1v96.6M62.3 49.8h13.6"/>
<path d="M62.8 49.5v21.4M78.3 40.4h28.5M119.2 40.4h52.5M185.2 40.4h51M247.2 40.4h51M311.6 40.4h24.6M338.6 49.8h16.1M354.4 49.5v21.4M62.8 83.4v34.1M354.4 83.4v34.4M62.3 104.5h13.6M338.6 104.5h16.1"/>
<path d="M62.8 128v30.6M354.4 128.3v60.4M56.5 155.3v96.6M62.3 141h13.6M338.6 141.7h16.1M62.8 169.1v41.4M62.3 186.7h13.6M354.4 201.6v47.2M62.8 225.4v24.1M56.1 251.6h19.8M62.3 249.2h13.6M79.8 251.8v11.7"/>
<path d="M208.2 251.8v11.7M273.9 251.8v11.7M335.9 251.8v11.7M338.6 248.6h16.1M79.5 263.1h58.7M149.8 263.1h85.7M246.6 263.1h51.6M311.6 263.1h24.6"/>
</g>
<!-- layer: 0 -->
<g fill="none" stroke="#000" stroke-width=".3">
<path d="M14.1 10.2h391.7v277h-391.7zM16.5 12h386.8v272.7h-386.8zM76.7 32.5l-1.1 1.3M79.2 39.8l-1.2 1.2M148 39.8l-1.2 1.2M210 39.8l-1.2 1.2M274.5 39.8l-1.2 1.2M336.5 39.8l-1.1 1.2M338.9 32.5l-1.1 1.3M55.9 46.8l1.2 1.2M62.1 49.2l1.3 1.2M353.7 49.2l1.3 1.2"/>
<path d="M62.1 103.9l1.3 1.2M353.7 103.9l1.3 1.2M62.1 140.4l1.3 1.3M353.7 141l1.3 1.3M62.1 186.1l1.3 1.2M55.9 251l1.2 1.2M62.1 248.6l1.3 1.2M353.7 248l1.3 1.2M80.4 262.5l-1.2 1.2M208.8 262.5l-1.2 1.2M274.5 262.5l-1.2 1.2M336.5 262.5l-1.1 1.2"/>
</g>
<!-- layer: Beam Demision -->
<path d="M116 40.4h1.2M62.7 72.9v1.2M354.3 72.9v1.2M62.7 119.5v1.2M354.3 119.8v1.2M62.7 160.6v1.3M354.4 190.6v1.3M62.8 212.4v1.4" fill="none" stroke="#49869c" stroke-width=".3"/>
<!-- layer: Beam Text -->
<path d="M179.9 278.5h69.2" fill="none" stroke="#000" stroke-width=".3"/>
<text font-size="8.6" x="179.9" y="276.3">BEAM LAYOUT</text>
<g font-size="4.8" fill="#49869c">
<text x="201.5" y="34.7">54'-3&quot;</text>
<text x="171.4" y="42">12'-10&quot;</text>
<text x="235.8" y="42">13'-4&quot;</text>
<text x="297.8" y="42">12'-10&quot;</text>
<text x="106.4" y="42">14'-2 &quot;</text>
<text x="64.3" y="83.7" transform="rotate(-90 64.3 83.7)">11'-3 &quot;</text>
<text x="355.9" y="83.7" transform="rotate(-90 355.9 83.7)">11'-3 &quot;</text>
<text x="64.3" y="127.9" transform="rotate(-90 64.3 127.9)">7'-6 &quot;</text>
<text x="355.9" y="128.2" transform="rotate(-90 355.9 128.2)">7'-8 &quot;</text>
<text x="58.1" y="155.1" transform="rotate(-90 58.1 155.1)">42'-3&quot;</text>
<text x="64.3" y="169.1" transform="rotate(-90 64.3 169.1)">9'-5 &quot;</text>
<text x="356" y="201.4" transform="rotate(-90 356 201.4)">22'-1 &quot;</text>
<text x="64.4" y="225.7" transform="rotate(-90 64.4 225.7)">12'-11 &quot;</text>
<text x="138.3" y="264.7">26'-7&quot;</text>
<text x="235.2" y="264.7">13'-7&quot;</text>
<text x="297.8" y="264.7">12'-10&quot;</text>
</g>
<g font-size="3.4">
<text x="83.1" y="47">C4</text>
<text x="148" y="46">C8</text>
<text x="211.2" y="46.4">C8</text>
<text x="275.7" y="46.4">C8</text>
<text x="337.7" y="46.4">C4</text>
<text x="81.4" y="109.8">C4</text>
<text x="150.4" y="109.8">C8</text>
<text x="212.8" y="109.6">C8</text>
<text x="276.7" y="109.2">C8</text>
<text x="329.3" y="110">C4</text>
<text x="84.1" y="146.5">C5</text>
<text x="150.8" y="147.1">BC1</text>
<text x="212" y="146.5">C5</text>
<text x="276.1" y="147.8">C3</text>
<text x="328.9" y="147.8">C7</text>
<text x="150.6" y="182.8">BC1</text>
<text x="277.1" y="182.8">BC1</text>
<text x="338.6" y="182.8">BC1</text>
<text x="84.1" y="190.6">C1</text>
<text x="212.5" y="191.9">C1</text>
<text x="81.6" y="245">C2</text>
<text x="150.6" y="244.8">BC1</text>
<text x="276.5" y="245.3">C3</text>
<text x="199.1" y="246.1">C2</text>
<text x="338.6" y="254">C6</text>
</g>
<g font-size="3.3" fill="#105689">
<text x="96.3" y="55.4">B2</text>
<text x="127.3" y="55.4">B2</text>
<text x="175.9" y="55.4">B2</text>
<text x="238.2" y="55.4">B2</text>
<text x="304.1" y="55.4">B2</text>
<text x="81.9" y="71.6">B3</text>
<text x="150.6" y="71.6">B3</text>
<text x="213.7" y="71.6">B3</text>
<text x="277.4" y="71.6">B3</text>
<text x="329.3" y="71.6">B3</text>
<text x="110.6" y="99.8">B2</text>
<text x="175.9" y="99.8">B2</text>
<text x="238.4" y="99.8">B2</text>
<text x="304.1" y="99.8">B2</text>
<text x="81.9" y="118">B3</text>
<text x="202" y="124.2">B5</text>
<text x="329.3" y="124.2">B3</text>
<text x="238.2" y="137.2">B4</text>
<text x="304.1" y="136.6">B2</text>
<text x="138.5" y="147.9">B1</text>
<text x="81.8" y="165.9">B2</text>
<text x="202.1" y="166.7">B2</text>
<text x="238.2" y="182.7">B4</text>
<text x="136.5" y="193.7">B1</text>
<text x="81.8" y="220.9">B2</text>
<text x="202.1" y="220.9">B2</text>
<text x="265.9" y="220.9">B1</text>
<text x="328.1" y="220.9">B1</text>
<text x="110.6" y="255.8">B2</text>
<text x="175.9" y="255.8">B2</text>
<text x="238.4" y="255.8">B2</text>
<text x="304.1" y="255.8">B2</text>
</g>
<g font-size="2.9" fill="#49869c">
<text x="116" y="40.1">3</text>
<text x="115.9" y="42.6">4</text>
<text x="62.4" y="74.1" transform="rotate(-90 62.4 74.1)">3</text>
<text x="65" y="74.2" transform="rotate(-90 65 74.2)">4</text>
<text x="354" y="74.1" transform="rotate(-90 354 74.1)">3</text>
<text x="356.6" y="74.2" transform="rotate(-90 356.6 74.2)">4</text>
<text x="62.4" y="120.7" transform="rotate(-90 62.4 120.7)">3</text>
<text x="65" y="120.8" transform="rotate(-90 65 120.8)">4</text>
<text x="354" y="121.1" transform="rotate(-90 354 121.1)">1</text>
<text x="356.6" y="121.1" transform="rotate(-90 356.6 121.1)">4</text>
<text x="62.4" y="161.9" transform="rotate(-90 62.4 161.9)">1</text>
<text x="65" y="161.9" transform="rotate(-90 65 161.9)">4</text>
<text x="354" y="192" transform="rotate(-90 354 192)">1</text>
<text x="356.6" y="191.9" transform="rotate(-90 356.6 191.9)">2</text>
<text x="62.4" y="213.8" transform="rotate(-90 62.4 213.8)">1</text>
<text x="65" y="213.8" transform="rotate(-90 65 213.8)">4</text>
</g>
</svg>
